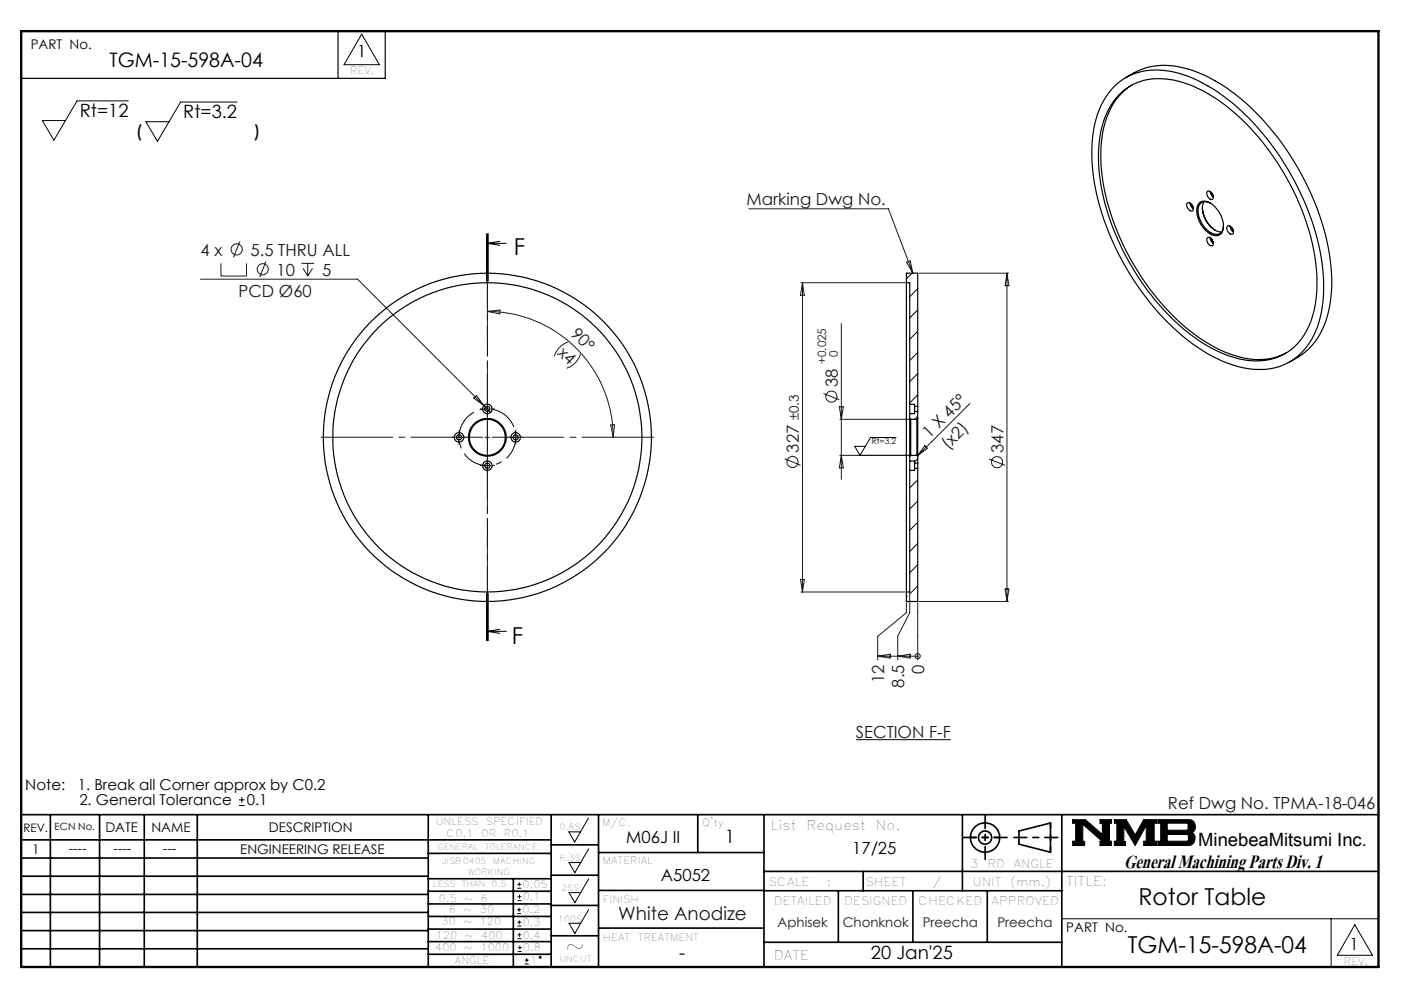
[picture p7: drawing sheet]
<svg xmlns="http://www.w3.org/2000/svg" width="297mm" height="210mm" viewBox="0 0 297 210" stroke-linecap="round" stroke-linejoin="round" font-family="sans-serif">
<g fill="none" stroke="#000" stroke-width=".21">
<path d="M76.5 7.2l3.8 6.5h-7.5zM27.1 21.3h-10.8l-4.9 8.4-2.4-4.2h4.9M50.1 21.6h-11.9l-4.9 8.3-2.4-4.2h4.9M102.9 49.4v10M103.1 51.5h4M103.1 51.5l2.6 .4M103.1 49.4v10M103.3 49.4v10M105.7 51l-2.6 .5M192.8 57.9l-1.1 1.1M194.1 61.1l-1.7 1.7M194.1 65.5l-1.7 1.7"/>
<path d="M194.1 70.1l-1.7 1.6M194.1 74.5l-1.7 1.7M194.1 79l-1.7 1.7M181.6 96.3h10.7M189.5 92.5h-5.3l-2.3 3.8-1.1-1.9h2.2M194.1 83.5l-1.7 1.7M194.1 97l-.6 .7M194.1 88l-.6 .7M194.1 101.5l-1.7 1.7M194.1 106l-1.7 1.7M194.1 110.4l-1.7 1.7M194.1 114.9l-1.7 1.8"/>
<path d="M194.1 119.4l-1.7 1.7M102.9 125.5v10M103.1 133.5h4M103.1 133.5l2.6 .4M103.1 125.5v10M103.3 125.5v10zM105.7 133.1l-2.6 .4M191.9 126.1l-.2 .2M194.1 123.9l-1.5 1.6M181.1 156.4h20M50.6 170.3h1.2M50.6 169.1h1.2"/>
<path d="M51.2 168.5v1.2M120.3 175.9h2.5l-1.2 2.2zM124.5 173l-1.7 2.9M124.5 179.5l-1.7 2.9M226.9 173.3h2.7l3.6 3.2v-2.4h-.5v-.8h2.4v.8h-.4v3.8h.4v.9h-2.4v-.9h.5l-4.1-3.6v3.6h.3v.9h-2.5v-.9h.6v-3.8h-.6zM235.7 173.3h2.5l1.9 3.3 1.8-3.3h2.8v.8h-.5v3.8h.5v.9h-2.8v-.9h.6v-3.3l-2.4 4.2-2.4-4v3.2h.4v.8h-2.4v-.9h.6v-3.8h-.6zM244.9 173.3h6.6a1.47 1.47 0 0 1 1.3 1.2 1.47 1.47 0 0 1-.7 1.6 1.48 1.48 0 0 1 .7 1.6 1.48 1.48 0 0 1-1.4 1.1h-6.5v-.9h.6v-3.8h-.6zM246.9 174.1h4.1l.3 .2v1l-.3 .3h-4.1zM246.9 176.5h4.2l.3 .3v.8l-.4 .3h-4.1zM109.4 193.2h.8M109.4 192.4h.8M109.4 187.8h.8"/>
<path d="M109.4 187h.8M109.5 198.5h.8M109.5 197.7h.8M109.5 195.9h.8M109.5 195h.8M109.5 190.5h.8M109.5 189.6h.8M109.8 192v.8M109.9 194.7v.8M109.9 186.6v.8M109.9 189.2v.8M109.9 197.3v.8"/>
<path d="M110 200v.8M120.4 182.4h2.4l-1.2 2.2zM120.4 188.8h2.4l-1.2 2.1zM120.4 195.3h2.4l-1.2 2.1zM124.5 185.9l-1.7 2.9M124.5 192.4l-1.7 2.9M224.6 194.3h67M281.6 194.3v10.2M286.6 195.6l3.7 6.4h-7.4zM109.5 201.2h.8M109.5 200.4h.8M111 203.9h.8"/>
<path d="M111 203.1h.8M111.4 202.7v.8"/>
<circle cx="114.3" cy="202.5" r=".2"/>
</g>
<g fill="none" stroke="#000" stroke-width=".35">
<path d="M4.5 172.3h287.1M4.5 177.6h112.1M10.7 172.3v32.2M21.1 172.3v32.2M30.5 172.3v32.2M41.7 172.3v32.2M90.6 172.3v32.2M116.6 172.3v32.2M116.6 178.7h10M126.6 172.3v32.2M147.6 172.3v8M161.6 172.3v32.2"/>
<path d="M203.6 172.3v16.1M215.5 175.7l6.7-1.6v6.1l-6.7-1.7zM224.6 172.3v32.2M4.5 185.3h86.1M4.5 181.5h86.1M4.5 189.2h86.1M4.5 193h86.1M4.5 196.8h86.1M90.6 199.1h26M90.6 193.8h26M90.6 188.5h26M90.6 191.2h26"/>
<path d="M90.6 180.5h26M90.6 185.8h26M90.6 196.5h26M108.6 185.8v18.5M116.6 185.1h10M116.6 191.5h10M116.6 197.9h10M126.6 196.3h35M126.6 188.3h35M126.6 180.3h35M161.6 184.3h130M161.6 199.3h63"/>
<path d="M161.6 188.4h63M177.3 188.4v10.9M182.6 184.3v4.1M193.1 188.4v10.9M208.8 188.4v10.9M4.5 200.7h86.1M90.6 201.8h26"/>
<circle cx="208.4" cy="177.1" r="3.1"/>
<circle cx="208.4" cy="177.1" r="1.4"/>
</g>
<path d="M4.5 6.6h287.1" fill="none" stroke="#000" stroke-width=".21" stroke-dasharray="6.3 1.3 1.3 1.3" stroke-dashoffset="1.9"/>
<g fill="none" stroke="#000" stroke-width=".25">
<path d="M71.5 6.6v10M81.5 6.6v10h-77M235.8 18.2a13.1 13.1 0 0 1 12.2-3 33.6 33.6 0 0 1 16 9.6 57.1 57.1 0 0 1 15.7 31.3 25.7 25.7 0 0 1-2.3 15.8 12.6 12.6 0 0 1-13.4 6.1 30.7 30.7 0 0 1-16-8.9 56.9 56.9 0 0 1-16.8-32.2 25.5 25.5 0 0 1 2.3-15.8l1.1-1.6zM238.1 16.4a14.8 14.8 0 0 1 13.7-1.7 39.4 39.4 0 0 1 17.8 13.5 54.6 54.6 0 0 1 12.1 29.5 21.9 21.9 0 0 1-3.6 14.7l-1.3 1.4-1.4 1.2-2.6 1.5M239.4 18a14.3 14.3 0 0 0-6.2 10.8 41.5 41.5 0 0 0 4.5 23.2 49.9 49.9 0 0 0 17.2 20.2 20.8 20.8 0 0 0 13.1 3.7l1.7-.3 2.4-1M236.6 20.2a12.1 12.1 0 0 1 11.6-3.3 31.6 31.6 0 0 1 15.5 9.4 52.9 52.9 0 0 1 14.7 30.4 22 22 0 0 1-2.9 14.7 11.9 11.9 0 0 1-12.8 4.6 30.1 30.1 0 0 1-14.5-8.3 52.9 52.9 0 0 1-15.7-31.4 23.1 23.1 0 0 1 2.4-13.9zM191.7 59.8v65.4M191.7 59.8v-2h2.4v28.1M191.7 59.8h.7v25.7M251.1 43a.9 .9 0 0 1 1.3 .9 .5 .5 0 0 1-.1 .7 .5 .5 0 0 1-.7-.2l-.5-.6zM251.7 42.9l.3 .7 .4 .6M252.1 43.2l.3 .5"/>
<path d="M253.7 42.9a2.51 2.51 0 0 1 3.4 .9 5.4 5.4 0 0 1 1.5 5.2 1.66 1.66 0 0 1-2.6 .5 5.7 5.7 0 0 1-2.6-6.1zM254.4 43.9a6.1 6.1 0 0 0 2.7 4.8M254.7 42.6a4.3 4.3 0 0 0 .8 4.7 3.6 3.6 0 0 0 2.9 1.7M255.4 40.5a1.04 1.04 0 0 1 1 .3 1.04 1.04 0 0 1 .2 1.1v.1a.81 .81 0 0 1-1.2-.7l-.1-.4zM255.4 50.3a1.04 1.04 0 0 1 1 .3 1.04 1.04 0 0 1 .2 1.1v.1a1.04 1.04 0 0 1-1.1-.2 1.04 1.04 0 0 1-.2-1.1zM256 40.5l.2 .7 .5 .5M256 50.3l.2 .7 .5 .5M256 43a1.69 1.69 0 0 0-2-.1 1.69 1.69 0 0 0-.6 2 5.2 5.2 0 0 0 3.8 4.7 1.54 1.54 0 0 0 1.6-1.9M256.3 40.8l.3 .5M256.3 50.5l.3 .6M259.6 47.9a1.08 1.08 0 0 1 1.3 1.3 .66 .66 0 0 1-.7 .3 .66 .66 0 0 1-.5-.6l-.2-.7zM260.2 47.8l.2 .7 .5 .6"/>
<path d="M260.6 48.1l.2 .5M192.4 97.5v2M192.4 85.5v2M192.4 88.5v8M192.4 85.5h1.1v.4M192.4 97.5h1.1v.4M192.4 87.5v1M192.4 96.5v1M192.4 99.5v25.7h-.7M192.4 88.5l.3 .2M192.7 88.7v7.6M192.7 96.3l-.3 .2"/>
<path d="M192.7 96.3h1.3M192.7 88.7h1.3M193.5 85.9v1.1M193.5 97.9v1.2M193.5 85.9h.6M193.5 87v.5h-1.1M193.5 99.1v.4h-1.1M193.5 87h.6M193.5 99.1h.6M193.5 97.9h.6M194 88.7v7.6M194 96.3l.1 .2"/>
<path d="M194.1 85.9v1.1M194.1 88.5v8M194.1 97.9v1.2M194.1 87v1.5M194.1 96.5v1.4M194.1 99.1v28.1h-2.4v-2M194.1 88.5l-.1 .2"/>
<circle cx="97.1" cy="92.5" r=".55"/>
<circle cx="97.1" cy="92.5" r=".99"/>
<circle cx="103.1" cy="92.5" r="34.7"/>
<circle cx="103.1" cy="92.5" r="3.8"/>
<circle cx="103.1" cy="92.5" r="4"/>
<circle cx="103.1" cy="92.5" r="32.7"/>
<circle cx="103.1" cy="86.5" r=".54"/>
<circle cx="103.1" cy="98.5" r=".55"/>
<circle cx="103.1" cy="86.5" r=".99"/>
<circle cx="103.1" cy="98.5" r=".99"/>
<circle cx="109.1" cy="92.5" r=".55"/>
<circle cx="109.1" cy="92.5" r=".99"/>
</g>
<path d="M205.3 177.1h6.2M222.2 174v6.2" fill="none" stroke="#000" stroke-width=".35" stroke-dasharray="15.2 1.3 1.3 1.3" stroke-dashoffset="14.1"/>
<path d="M203.8 177.1h9.2M208.4 172.5v9.2M214.5 177.1h9.3" fill="none" stroke="#000" stroke-width=".35" stroke-dasharray="15.2 1.3 1.3 1.3" stroke-dashoffset="12.5"/>
<path d="M4.5 6.6h287.1v197.9h-287.1z" fill="none" stroke="#000" stroke-width=".5"/>
<path d="M226.9 173.3v.8h.6v3.8h-.6v.9h2.5v-.9h-.3v-3.6l4.1 3.6h-.5v.9h2.4v-.9h-.4v-3.8h.4v-.8h-2.4v.8h.5v2.4l-3.6-3.2zM235.7 173.3v.8h.6v3.8h-.6v.9h2.4v-.8h-.4v-3.2l2.4 4 2.4-4.2v3.3h-.6v.9h2.8v-.9h-.5v-3.8h.5v-.8h-2.8l-1.8 3.3-1.9-3.3zM246.9 176.5h4.2l.3 .2v1l-.3 .2h-4.2zM244.9 173.3v.8h.6v3.8h-.6v.9h6.9l.7-.5 .3-.9-.1-.7-.6-.6a1.48 1.48 0 0 0 .7-1.6 1.48 1.48 0 0 0-1.3-1.2zM246.9 174.1h4.1l.3 .2v1.1l-.2 .2h-4.2z" fill-rule="evenodd" fill="#000"/>
<g fill="none" stroke="#191924" stroke-width=".21">
<path d="M42.4 59h33.2l26.8 26.8M46.7 55.7v2.7h5.4v-2.7M50.7 51.1l-1.3 3.3M56.3 55.3l-1.4 3.3M63.7 55.7h2.8M64.1 56.8l1 1.6M65.1 55.7v2.7M66.1 56.8l-1 1.6M158.4 44.2h29.5l5.2 13.6M169.4 59.8h22.1M169.8 59.8v65.4M169.8 59.8l.3 2.6h-.8z"/>
<path d="M191.8 55.4l.7-.2 .6 2.6zM194.5 57.8h18.8M213 57.8v69.4M213 57.8l.4 2.6h-.8zM103.1 65.9a26.7 26.7 0 0 1 26.6 26.6M103.1 65.9l2.7-.3-.1 .8zM120.2 72.3l-.3 .1a4.7 4.7 0 0 0-2.6 2.9M122.8 74.9a4.6 4.6 0 0 1-2.9 3M178 68.4v33M96.6 92.5h1M97.1 92v1M100.2 84.2l.6-.6 1.6 2.2z"/>
<path d="M102.4 85.8l1.4 1.4M102.6 92.5h1M102.6 86.5h1M102.6 98.5h1M103.1 86v1M103.1 92v1M103.1 98v1M108.6 92.5h1M109.1 92v1M129.2 89.9l.8-.1-.3 2.7zM166 97l3.3 1.4M174.2 83.2l3.4 1.4"/>
<path d="M177.6 86h.8l-.4 2.7zM177.7 96.3h14.6M177.7 88.7h14.6M178 96.3l.4 2.6h-.8zM195.7 94.3l.5 .5-2.1 1.6zM205.2 85.3l-11.1 11.1M209.2 97.1l3.4 1.3M169.3 122.5h.8l-.3 2.7zM169.4 125.2h22.1M185.7 138.8h8.4M185.7 138.8l2.6-.4v.8zM189.9 138.8l2.6-.4v.8z"/>
<path d="M191.7 127.5v2.1l-6 5v5M192.4 125.5v4.1l-2.5 5v5M194.1 138.8h.1M194.1 127.5v12.1M194.5 127.2h18.8M212.6 124.6h.8l-.4 2.6z"/>
<circle cx="50.1" cy="52.7" r="1.18"/>
<circle cx="55.6" cy="56.9" r="1.17"/>
<circle cx="167.6" cy="97.7" r="1.18"/>
<circle cx="175.9" cy="83.9" r="1.19"/>
<circle cx="210.9" cy="97.7" r="1.19"/>
<circle cx="194.1" cy="138.7" r=".54"/>
</g>
<path d="M108.8 90.7a6 6 0 0 0-10-2.4 6 6 0 0 0 2.7 10 6 6 0 0 0 7.4-7.2l-.1-.4" fill="none" stroke="#000" stroke-width=".21" stroke-dasharray="6.3 1.3 1.3 1.3" stroke-dashoffset="-.4" stroke-linecap="butt"/>
<path d="M103.1 49.4v86.1" fill="none" stroke="#000" stroke-width=".21" stroke-dasharray="6.3 1.3 1.3 1.3" stroke-dashoffset=".8"/>
<g fill="none" stroke="#191924" stroke-width=".21" stroke-dasharray="15.2 1.3 1.3 1.3">
<path d="M96.1 92.5h-.5M97.1 91.5v-.5M97.1 93.5v.5M98.1 92.5h.5M102.1 92.5h-34.2M102.1 86.5h-.5M102.1 98.5h-.5M103.1 91.5v-34.2M103.1 93.5v34.2M103.1 85.5v-.5M103.1 87.5v.5M103.1 97.5v-.5"/>
<path d="M103.1 99.5v.5M104.1 92.5h34.2M104.1 86.5h.5M104.1 98.5h.5M108.1 92.5h-.5M109.1 91.5v-.5M109.1 93.5v.5M110.1 92.5h.5"/>
</g>
<text font-size="6.2" x="237.8" y="183.6">General Machining Parts Div. 1</text>
<g font-size="4.9">
<text x="108.7" y="54">F</text>
<text x="108.3" y="136.2">F</text>
<text x="240.8" y="191.4">Rotor Table</text>
<text x="119.6" y="201.8">~</text>
<text x="238.6" y="201.5">TGM-15-598A-04</text>
</g>
<text font-size="4.2" x="23.1" y="14.3">TGM-15-598A-04</text>
<g font-size="3.9">
<text x="16.9" y="24.6">Rt=12</text>
<text x="38.8" y="24.9">Rt=3.2</text>
<text x="153.3" y="178.4">1</text>
<text x="253.5" y="178.9">MinebeaMitsumi Inc.</text>
<text x="143.7" y="202.9">-</text>
<text x="184.2" y="202.9">20 Jan'25</text>
</g>
<text font-size="3.9" fill="#191924" x="130.8" y="194.6">White Anodize</text>
<g font-size="3.6">
<text x="28.6" y="28.9">(</text>
<text x="53.6" y="28.9">)</text>
</g>
<g font-size="3.5">
<text x="75.6" y="12.1">1</text>
<text x="132.5" y="178.4">M06J II</text>
<text x="180.3" y="180.5">17/25</text>
<text x="139.8" y="186.3">A5052</text>
<text x="285.5" y="200.9">1</text>
</g>
<g font-size="3.5" fill="#191924">
<text x="157.9" y="43.4">Marking Dwg No.</text>
<text x="42.4" y="54.1">4 x</text>
<text x="53" y="54.1">5.5 THRU ALL</text>
<text x="58.5" y="58.3">10</text>
<text x="68.2" y="58.3">5</text>
<text x="50.4" y="62.7">PCD Ø60</text>
<text x="120.5" y="70.8" transform="rotate(44 120.5 70.8)">90°</text>
<text x="117.8" y="74.8" transform="rotate(44 117.8 74.8)">x4</text>
<text x="177.2" y="81.9" transform="rotate(-90 177.2 81.9)">38</text>
<text x="169" y="95.7" transform="rotate(-90 169 95.7)">327</text>
<text x="196.6" y="92.8" transform="rotate(-45 196.6 92.8)">1 X 45°</text>
<text x="200.6" y="95.2" transform="rotate(-45 200.6 95.2)">(x2)</text>
<text x="212.3" y="95.8" transform="rotate(-90 212.3 95.8)">347</text>
<text x="195.5" y="142.5" transform="rotate(-90 195.5 142.5)">0</text>
<text x="187" y="144.4" transform="rotate(-90 187 144.4)">12</text>
<text x="191.3" y="145.4" transform="rotate(-90 191.3 145.4)">8.5</text>
<text x="181.1" y="156">SECTION F-F</text>
<text x="247.1" y="171.1">Ref Dwg No. TPMA-18-046</text>
</g>
<g font-size="3.2">
<text x="5.4" y="167.2">Note:</text>
<text x="16.4" y="167.2">1. Break all Corner approx by C0.2</text>
<text x="16.8" y="170.3">2. General Tolerance</text>
<text x="52.2" y="170.3">0.1</text>
</g>
<g font-size="2.8">
<text x="6.5" y="10.4">PART No.</text>
<text x="22.3" y="175.9">DATE</text>
<text x="32" y="175.9">NAME</text>
<text x="56.9" y="175.9">DESCRIPTION</text>
<text x="163.1" y="175.4">List</text>
<text x="170.6" y="175.4">Request</text>
<text x="185.3" y="175.4">No.</text>
<text x="6.8" y="180.6">1</text>
<text x="14.5" y="180.3">----</text>
<text x="24" y="180.3">----</text>
<text x="34.5" y="180.3">---</text>
<text x="50.8" y="180.7">ENGINEERING RELEASE</text>
<text x="225.5" y="187.3">TITLE:</text>
<text x="225.6" y="197.2">PART No.</text>
<text x="163.7" y="203">DATE</text>
</g>
<g font-size="2.8" fill="#191924">
<text x="169" y="88.9" transform="rotate(-90 169 88.9)">±0.3</text>
<text x="164.5" y="196.1">Aphisek</text>
<text x="178.3" y="196.1">Chonknok</text>
<text x="195.2" y="196.1">Preecha</text>
<text x="211" y="196.1">Preecha</text>
</g>
<g font-size="2.5" fill="#191924">
<text x="174.8" y="77" transform="rotate(-90 174.8 77)">+0.025</text>
<text x="177.2" y="75.5" transform="rotate(-90 177.2 75.5)">0</text>
</g>
<g font-size="2.5">
<text x="4.9" y="175.9">REV.</text>
<text x="205.2" y="183.6">3</text>
<text x="208.9" y="183.6">RD</text>
<text x="214.4" y="183.6">ANGLE</text>
<text x="162.5" y="187.3">SCALE</text>
<text x="163.7" y="191.5">DETAILED</text>
<text x="174.9" y="187.3">:</text>
<text x="178.6" y="191.5">DESIGNED</text>
<text x="183.1" y="187.3">SHEET</text>
<text x="194.2" y="191.5">CHECKED</text>
<text x="197.2" y="187.3">/</text>
<text x="205.8" y="187.3">UNIT</text>
<text x="209.8" y="191.5">APPROVED</text>
<text x="213.7" y="187.3">(mm.)</text>
</g>
<g font-size="2.1">
<text x="74.1" y="15.7">REV.</text>
<text x="11.6" y="175.6">ECN No.</text>
<text x="92.2" y="174.5">UNLESS</text>
<text x="94.5" y="177.1">C0.1</text>
<text x="101.8" y="177.1">OR</text>
<text x="102.8" y="174.5">SPECIFIED</text>
<text x="106.6" y="177.1">R0.1</text>
<text x="127.3" y="174.7">M/C.</text>
<text x="148.6" y="174.8">Q'ty</text>
<text x="127.5" y="182.8">MATERIAL</text>
<text x="92.8" y="190.8">0.5</text>
<text x="98.2" y="190.8">~</text>
<text x="101.7" y="190.8">6</text>
<text x="110.6" y="187.8">0.05</text>
<text x="110.6" y="190.4">0.1</text>
<text x="127.6" y="190.9">FINISH</text>
<text x="93.4" y="195.7">30</text>
<text x="94.9" y="193">6</text>
<text x="98" y="195.7">~</text>
<text x="98" y="193">~</text>
<text x="101.5" y="195.7">120</text>
<text x="101.5" y="193">30</text>
<text x="110.5" y="193.2">0.2</text>
<text x="110.6" y="195.9">0.3</text>
<text x="92.1" y="201.1">400</text>
<text x="92.2" y="198.6">120</text>
<text x="96.2" y="203.9">ANGLE</text>
<text x="98.2" y="201.1">~</text>
<text x="98.3" y="198.6">~</text>
<text x="101.7" y="201.1">1000</text>
<text x="101.8" y="198.6">400</text>
<text x="110.6" y="198.5">0.4</text>
<text x="110.7" y="201.2">0.8</text>
<text x="112.1" y="203.9">1</text>
<text x="127.6" y="199">HEAT</text>
<text x="134.9" y="199">TREATMENT</text>
<text x="284.3" y="204.1">REV.</text>
</g>
<g font-size="1.8">
<text x="184.4" y="94">Rt=3.2</text>
<text x="92.6" y="179.7">GENERAL</text>
<text x="102.5" y="179.7">TOLERANCE</text>
<text x="118.4" y="175.6">0.8S</text>
<text x="93.5" y="182.6">JISB0405</text>
<text x="99" y="185">WORKING</text>
<text x="104.3" y="182.6">MACHING</text>
<text x="118.4" y="182.1">6.3S</text>
<text x="91.6" y="187.6">LESS</text>
<text x="97.7" y="187.6">THAN</text>
<text x="104" y="187.6">0.5</text>
<text x="118.7" y="188.4">25S</text>
<text x="118.1" y="194.9">100S</text>
<text x="118.4" y="203.4">UNCUT</text>
</g>
</svg>
